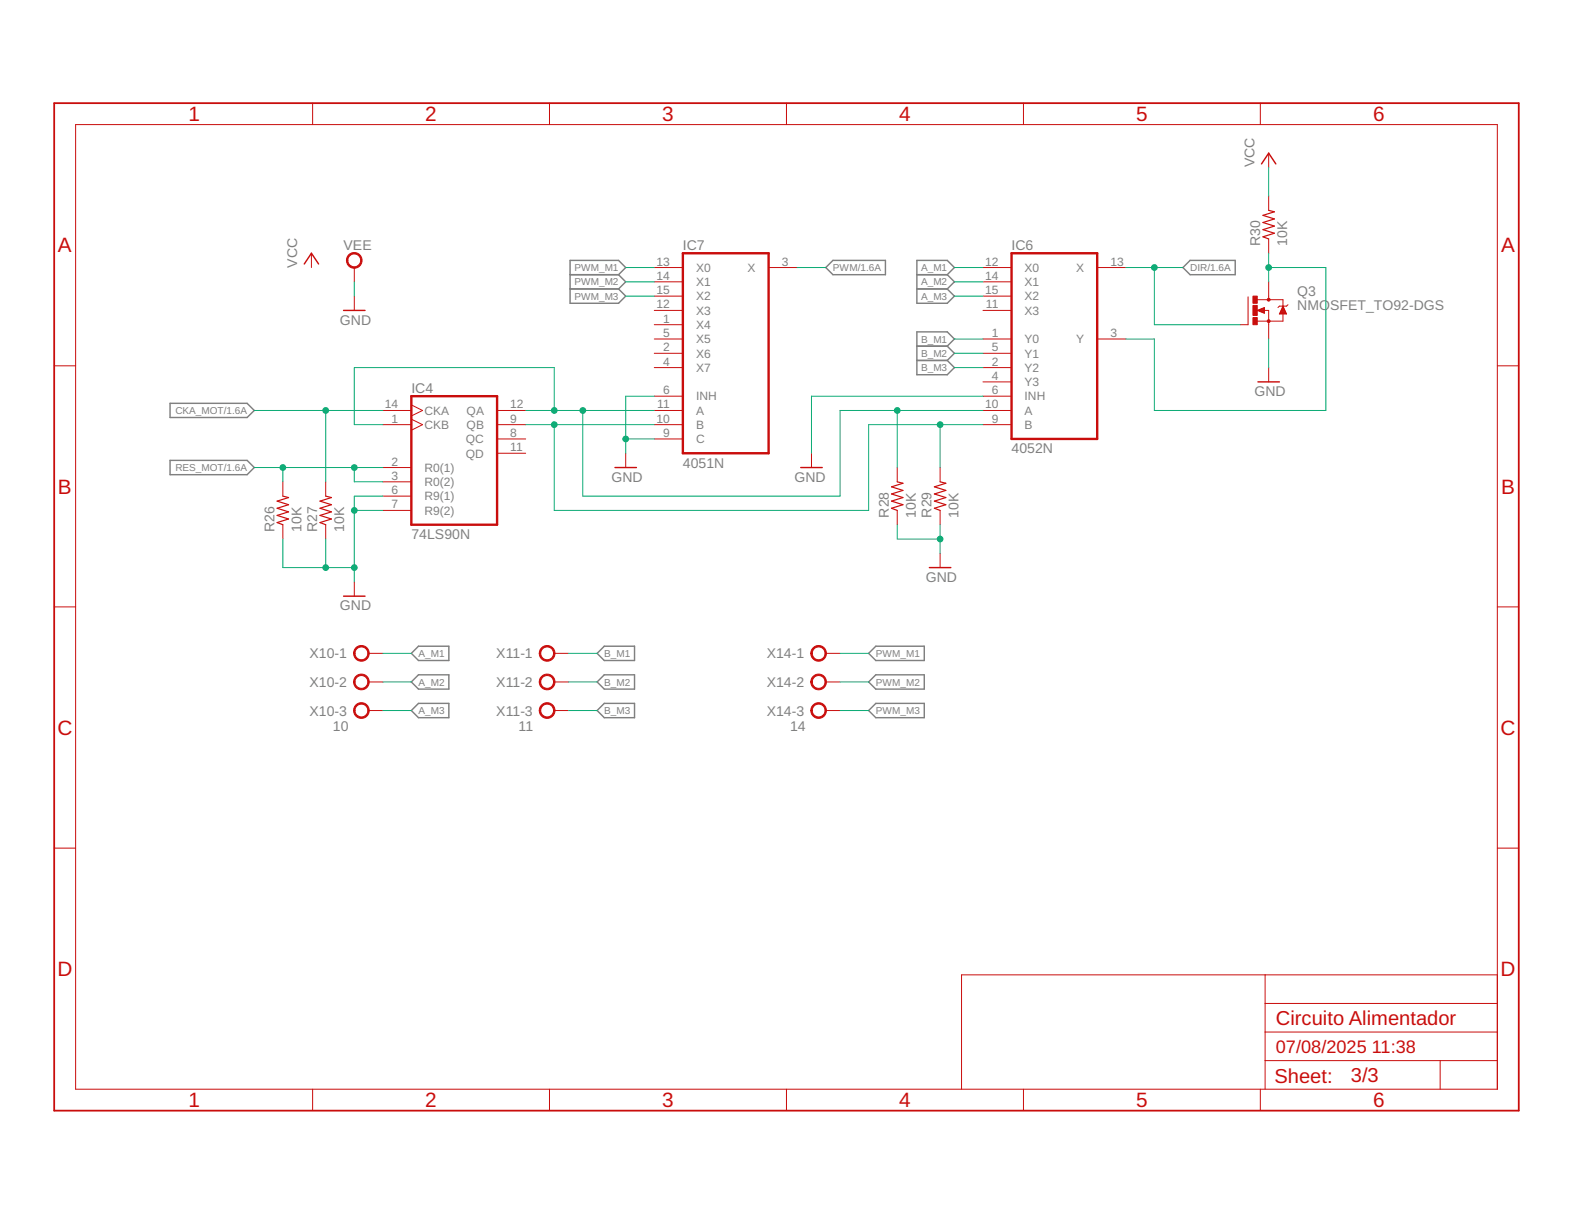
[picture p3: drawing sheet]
<svg xmlns="http://www.w3.org/2000/svg" width="279mm" height="216mm" viewBox="0 0 279 216" stroke-linecap="round" stroke-linejoin="round" font-family="sans-serif">
<g fill="none" stroke="#808080" stroke-width=".25">
<path d="M101.3 48.8h8.6M101.3 51.4h8.6M109.9 48.8l1.3-1.3-1.3-1.2h-8.6v7.6h8.6l1.3-1.3-1.3-1.2M109.9 48.8l1.3 1.3-1.3 1.3M146.8 47.5l1.2-1.2h9.4v2.5h-9.4zM163 48.8h5.4M163 51.4h5.4M168.4 48.8l1.2-1.3-1.2-1.2h-5.4v7.6h5.4l1.2-1.3-1.2-1.2M168.4 48.8l1.2 1.3-1.2 1.3M211.5 46.3h8v2.5h-8l-1.3-1.3zM30.2 71.7h13.7l1.3 1.2-1.3 1.3h-13.7zM163 61.5h5.4"/>
<path d="M163 64.1h5.4M168.4 61.5l1.2-1.3-1.2-1.2h-5.4v7.6h5.4l1.2-1.3-1.2-1.2M168.4 61.5l1.2 1.3-1.2 1.3M30.2 81.8h13.7l1.3 1.3-1.3 1.2h-13.7zM74.4 114.8h5.4v2.6h-5.4l-1.3-1.3zM74.4 119.9h5.4v2.5h-5.4l-1.3-1.2zM107.4 114.8h5.4v2.6h-5.4l-1.3-1.3zM107.4 119.9h5.4v2.5h-5.4l-1.3-1.2zM154.4 116.1l1.3-1.3h8.6v2.6h-8.6zM74.4 125h5.4v2.5h-5.4l-1.3-1.2zM107.4 125h5.4v2.5h-5.4l-1.3-1.2zM154.4 121.2l1.3-1.3h8.6v2.5h-8.6z"/>
<path d="M154.4 126.3l1.3-1.3h8.6v2.5h-8.6z"/>
</g>
<path d="M121.4 45h15.2v35.5h-15.2zM179.8 45h15.2v33h-15.2zM73.1 70.4h15.2v22.8h-15.2z" fill="none" stroke="#c90d0c" stroke-width=".42"/>
<g fill="none" stroke="#c90d0c" stroke-width=".18">
<path d="M55.6 18.3v3.8M97.7 18.3v3.8M139.8 18.3v3.8M181.9 18.3v3.8M224 18.3v3.8M13.4 22.1h252.7v171.4h-252.7zM225.5 27.2v2.6M225.5 34.8v2.6M55.4 45v2.5M63 47.5v2.6M63 52.6v2.6M116.3 57.7h5.1"/>
<path d="M116.3 47.5h5.1M116.3 55.2h5.1M116.3 50.1h5.1M116.3 52.6h5.1M136.6 47.5h5.1M174.7 47.5h5.1M174.7 55.2h5.1M174.7 50.1h5.1M174.7 52.6h5.1M195 47.5h5.1M221.8 52.7v5h-1.4M223.5 55.2l1.2-.5v1z"/>
<path d="M223.5 53.3h4.5v3.8h-4.5M223.7 55.2h1.8v5M223.7 55.2l1 .3M223.7 55.2l1-.4v.7M224 55.3h.7M224 55h.7M224.3 54.9h.4M224.3 55.4h.4M224.6 55.5h.1M224.6 54.8h.1M225.5 42.5v2.5M225.5 50.1v3.2"/>
<path d="M227.5 55.6h1M227.6 55.5h.9M227.7 55.4h.7M227.7 55.3h.6M227.8 55.2h.5M227.8 55h.4M227.9 54.9h.3M227.9 54.8h.2M228 54.7h.1M228 54.4l.7 1.4h-1.3zM228 54.6l.6 1.1h-1.1zM228.9 54.1l-.2 .3h-1.3l-.3 .3"/>
<path d="M9.6 65h3.8M68.1 75.5h5M68.1 72.9h5M73.1 74.5l2 1-2 1M73.1 71.9l2 1-2 1M88.3 75.5h5.1M88.3 78h5.1M88.3 72.9h5.1M116.3 75.5h5.1M116.3 78h5.1M116.3 72.9h5.1M116.3 62.8h5.1"/>
<path d="M116.3 65.3h5.1M116.3 60.2h5.1M116.3 70.4h5.1M174.7 75.5h5.1M174.7 72.9h5.1M174.7 62.8h5.1M174.7 65.3h5.1M174.7 60.2h5.1M174.7 70.4h5.1M174.7 67.9h5.1M195 60.2h5.1M225.5 65.3v2.6"/>
<path d="M266.1 65h3.8M50.3 85.6v2.6M50.3 93.2v2.6M57.9 85.6v2.6M57.9 93.2v2.6M68.1 83.1h5M68.1 85.6h5M68.1 88.2h5M68.1 90.7h5M88.3 80.5h5.1M111.2 80.5v2.6M144.2 80.5v2.6"/>
<path d="M159.5 83.1v2.5M159.5 90.7v2.5M167.1 83.1v2.5M167.1 90.7v2.5M167.1 98.3v2.6M9.6 107.8h3.8M63 103.4v2.5M65.5 116.1h2.6M98.5 116.1h2.5M146.8 116.1h2.5M266.1 107.8h3.8M65.5 121.2h2.6"/>
<path d="M65.5 126.3h2.6M98.5 121.2h2.5M98.5 126.3h2.5M146.8 121.2h2.5M146.8 126.3h2.5M9.6 150.7h3.8M266.1 150.7h3.8M224.9 173.2v20.3M224.9 178.3h41.2M266.1 173.2h-95.2v20.3M55.6 193.5v3.9M97.7 193.5v3.9"/>
<path d="M139.8 193.5v3.9M181.9 193.5v3.9M224 193.5v3.9M224.9 188.5h41.2M224.9 183.4h41.2M256 188.5v5"/>
</g>
<path d="M224.2 29.1l1.3-1.9 1.3 1.9M54.1 46.9l1.3-1.9 1.2 1.9M61.1 55.2h3.8M223.6 67.9h3.8M109.3 83.1h3.8M142.3 83.1h3.8M61.1 105.9h3.8M165.2 100.9h3.8" fill="none" stroke="#c90d0c" stroke-width=".25"/>
<g fill="#c90d0c" stroke="#c90d0c" stroke-width=".18">
<path d="M61.9 45.3a1.4 1.4 0 0 1 2.3 .2 1.4 1.4 0 0 1-.8 2.1 1.4 1.4 0 0 1-1.8-1.3h.2a1.14 1.14 0 0 1 1.7-1 1.14 1.14 0 0 1 .2 1.9 1.14 1.14 0 0 1-1.9-.7v-.2h-.2z" fill-rule="evenodd"/>
<path d="M144.5 115.1a1.39 1.39 0 0 1 2.2 .3 1.39 1.39 0 0 1-.8 2 1.39 1.39 0 0 1-1.8-1.3h.3a1.14 1.14 0 0 1 1.5-1.1 1.14 1.14 0 0 1 .3 1.9 1.14 1.14 0 0 1-1.8-.5v-.3h-.3l.2-.7z" fill-rule="evenodd"/>
<path d="M144.5 120.2a1.39 1.39 0 0 1 2.2 .3 1.39 1.39 0 0 1-.8 2 1.39 1.39 0 0 1-1.8-1.3h.3a1.14 1.14 0 0 1 1.5-1.1 1.14 1.14 0 0 1 .3 1.9 1.14 1.14 0 0 1-1.8-.5v-.3h-.3l.2-.7z" fill-rule="evenodd"/>
<path d="M144.5 125.3a1.39 1.39 0 0 1 2.2 .2 1.39 1.39 0 0 1-.8 2.1 1.39 1.39 0 0 1-1.8-1.3h.3a1.14 1.14 0 0 1 1.5-1.1 1.14 1.14 0 0 1 .3 1.9 1.14 1.14 0 0 1-1.8-.6v-.2h-.3v-.4z" fill-rule="evenodd"/>
<path d="M63.2 115.1a1.4 1.4 0 0 1 2.2 .2 1.4 1.4 0 0 1-.8 2.1 1.4 1.4 0 0 1-1.8-1.3h.3a1.14 1.14 0 0 1 1.7-1 1.14 1.14 0 0 1 .1 2 1.14 1.14 0 0 1-1.8-.7v-.3h-.3z" fill-rule="evenodd"/>
<path d="M63.2 120.2a1.4 1.4 0 0 1 2.2 .2 1.4 1.4 0 0 1-.8 2.1 1.4 1.4 0 0 1-1.8-1.3h.3a1.14 1.14 0 0 1 1.7-1 1.14 1.14 0 0 1 .1 1.9 1.14 1.14 0 0 1-1.8-.6v-.3h-.3z" fill-rule="evenodd"/>
<path d="M63.2 125.3a1.4 1.4 0 0 1 2.2 .2 1.4 1.4 0 0 1-.8 2.1 1.4 1.4 0 0 1-1.8-1.3h.3a1.14 1.14 0 0 1 1.7-1 1.14 1.14 0 0 1 .1 1.9 1.14 1.14 0 0 1-1.8-.7v-.2h-.3z" fill-rule="evenodd"/>
<path d="M96.2 115.1a1.4 1.4 0 0 1 2.2 .3 1.4 1.4 0 0 1-.8 2.1 1.4 1.4 0 0 1-1.8-1.4h.3a1.15 1.15 0 0 1 1.6-1.1 1.15 1.15 0 0 1 .3 1.9 1.15 1.15 0 0 1-1.9-.5v-.3h-.3l.2-.7z" fill-rule="evenodd"/>
<path d="M96.2 120.2a1.4 1.4 0 0 1 2.2 .3 1.4 1.4 0 0 1-.8 2 1.4 1.4 0 0 1-1.8-1.3h.3a1.15 1.15 0 0 1 1.6-1.1 1.15 1.15 0 0 1 .3 1.9 1.15 1.15 0 0 1-1.9-.5v-.3h-.3l.2-.7z" fill-rule="evenodd"/>
<path d="M96.2 125.3a1.4 1.4 0 0 1 2.2 .2 1.4 1.4 0 0 1-.8 2.1 1.4 1.4 0 0 1-1.8-1.3h.3a1.15 1.15 0 0 1 1.6-1.1 1.15 1.15 0 0 1 .3 1.9 1.15 1.15 0 0 1-1.9-.6v-.2h-.3l.2-.7z" fill-rule="evenodd"/>
<circle cx="225.5" cy="57.1" r=".25"/>
<circle cx="225.5" cy="53.3" r=".25"/>
</g>
<g fill="#c90d0c" stroke="#c90d0c" stroke-width=".18">
<path d="M222.7 56.4h.8v1.3h-.8z"/>
<path d="M222.7 52.6h.8v1.3h-.8z"/>
<path d="M222.7 54.3h.8v1.7h-.8z"/>
</g>
<path d="M9.6 18.3h260.3v179.1h-260.3z" fill="none" stroke="#c90d0c" stroke-width=".32"/>
<path d="M225.5 37.4l1 .2-2 .7 2 .6-2 .6 2 .7-2 .6 2 .6-2 .7 1 .4M50.3 88.2l1 .2-2 .6 2 .7-2 .6 2 .7-2 .6 2 .6-2 .7 1 .3M57.9 88.2l1 .2-2 .6 2 .7-2 .6 2 .7-2 .6 2 .6-2 .7 1 .3M159.5 85.6l1 .3-2 .6 2 .6-2 .7 2 .6-2 .6 2 .7-2 .6 1 .4M167.1 85.6l1 .3-2 .6 2 .6-2 .7 2 .6-2 .6 2 .7-2 .6 1 .4" fill="none" stroke="#c90d0c" stroke-width=".21"/>
<g fill="none" stroke="#0dab76" stroke-width=".18">
<path d="M225.5 29.8v5M63 50.1v2.5M111.2 47.5h5.1M111.2 50.1h5.1M111.2 52.6h5.1M141.7 47.5h5.1M169.6 47.5h5.1M169.6 50.1h5.1M169.6 52.6h5.1M200.1 47.5h10.1M205.2 47.5v10.2h15.2M225.5 47.5h10.1v25.4h-30.4v-12.7h-5.1"/>
<path d="M225.5 45v5.1M45.2 72.9h22.9M57.9 72.9v12.7M93.4 75.5h22.9M93.4 72.9h22.9M98.5 72.9v-7.6h-35.5v10.2h5.1M98.5 75.5v15.2h55.9v-15.2h20.3M103.6 72.9v15.3h45.7v-15.3h25.4M111.2 78h5.1M116.3 70.4h-5.1v10.1M159.5 72.9v10.2M167.1 75.5v7.6"/>
<path d="M169.6 65.3h5.1M169.6 60.2h5.1M169.6 62.8h5.1M174.7 70.4h-30.5v10.1M225.5 60.2v5.1M45.2 83.1h22.9M50.3 95.8v5.1h12.7M50.3 83.1v2.5M57.9 95.8v5.1M63 90.7h5.1M63 83.1v2.5h5.1M68.1 88.2h-5.1v15.2"/>
<path d="M159.5 93.2v2.6h7.6M167.1 93.2v5.1M68.1 116.1h5M101 116.1h5.1M149.3 116.1h5.1M68.1 121.2h5M68.1 126.3h5M101 121.2h5.1M101 126.3h5.1M149.3 121.2h5.1M149.3 126.3h5.1"/>
</g>
<g fill="#0dab76" stroke="#0dab76" stroke-width=".18">
<circle cx="98.5" cy="75.5" r=".51"/>
<circle cx="167.1" cy="75.5" r=".51"/>
<circle cx="103.6" cy="72.9" r=".51"/>
<circle cx="98.5" cy="72.9" r=".51"/>
<circle cx="159.5" cy="72.9" r=".51"/>
<circle cx="111.2" cy="78" r=".51"/>
<circle cx="63" cy="90.7" r=".51"/>
<circle cx="63" cy="100.9" r=".51"/>
<circle cx="57.9" cy="100.9" r=".51"/>
<circle cx="167.1" cy="95.8" r=".51"/>
<circle cx="63" cy="83.1" r=".51"/>
<circle cx="50.3" cy="83.1" r=".51"/>
<circle cx="57.9" cy="72.9" r=".51"/>
<circle cx="205.2" cy="47.5" r=".51"/>
<circle cx="225.5" cy="47.5" r=".51"/>
</g>
<g font-size="3.7" fill="#c90d0c">
<text x="33.5" y="21.5">1</text>
<text x="75.6" y="21.5">2</text>
<text x="117.7" y="21.5">3</text>
<text x="159.8" y="21.5">4</text>
<text x="201.9" y="21.5">5</text>
<text x="244.1" y="21.5">6</text>
<text x="10.3" y="44.9">A</text>
<text x="266.8" y="44.9">A</text>
<text x="10.3" y="87.7">B</text>
<text x="266.8" y="87.7">B</text>
<text x="10.2" y="130.6">C</text>
<text x="266.7" y="130.6">C</text>
<text x="10.2" y="173.4">D</text>
<text x="266.7" y="173.4">D</text>
<text x="33.5" y="196.7">1</text>
<text x="75.6" y="196.7">2</text>
<text x="117.7" y="196.7">3</text>
<text x="159.8" y="196.7">4</text>
<text x="201.9" y="196.7">5</text>
<text x="244.1" y="196.7">6</text>
</g>
<g font-size="3.6" fill="#c90d0c">
<text x="226.8" y="182.1">Circuito Alimentador</text>
<text x="226.5" y="192.4">Sheet:</text>
<text x="240.1" y="192.3">3/3</text>
</g>
<g font-size="3.2" fill="#c90d0c">
<text x="226.8" y="187.2">07/08/2025</text>
<text x="243.8" y="187.2">11:38</text>
</g>
<g font-size="2.5" fill="#808080">
<text x="223" y="29.8" transform="rotate(-90 223 29.8)">VCC</text>
<text x="52.8" y="47.5" transform="rotate(-90 52.8 47.5)">VCC</text>
<text x="61.1" y="44.4">VEE</text>
<text x="121.4" y="44.4">IC7</text>
<text x="179.8" y="44.4">IC6</text>
<text x="224" y="43.7" transform="rotate(-90 224 43.7)">R30</text>
<text x="228.8" y="43.7" transform="rotate(-90 228.8 43.7)">10K</text>
<text x="230.6" y="52.6">Q3</text>
<text x="60.4" y="57.7">GND</text>
<text x="230.6" y="55.2">NMO</text>
<text x="236.4" y="55.2">SFET_TO92-DGS</text>
<text x="73.1" y="69.8">IC4</text>
<text x="223" y="70.4">GND</text>
<text x="121.4" y="83.1">4051N</text>
<text x="179.8" y="80.5">4052N</text>
<text x="108.7" y="85.6">GND</text>
<text x="141.2" y="85.6">GND</text>
<text x="48.8" y="94.5" transform="rotate(-90 48.8 94.5)">R26</text>
<text x="53.6" y="94.5" transform="rotate(-90 53.6 94.5)">10K</text>
<text x="56.4" y="94.5" transform="rotate(-90 56.4 94.5)">R27</text>
<text x="61.2" y="94.5" transform="rotate(-90 61.2 94.5)">10K</text>
<text x="73.1" y="95.8">74LS90N</text>
<text x="158" y="92" transform="rotate(-90 158 92)">R28</text>
<text x="162.8" y="92" transform="rotate(-90 162.8 92)">10K</text>
<text x="165.6" y="92" transform="rotate(-90 165.6 92)">R29</text>
<text x="170.4" y="92" transform="rotate(-90 170.4 92)">10K</text>
<text x="164.5" y="103.4">GND</text>
<text x="60.4" y="108.5">GND</text>
<text x="55" y="117">X10-1</text>
<text x="88.2" y="117">X11-1</text>
<text x="136.3" y="117">X14-1</text>
<text x="55" y="122.1">X10-2</text>
<text x="88.2" y="122.1">X11-2</text>
<text x="136.3" y="122.1">X14-2</text>
<text x="55" y="127.1">X10-3</text>
<text x="59.2" y="129.9">10</text>
<text x="88.2" y="127.1">X11-3</text>
<text x="92.2" y="129.9">11</text>
<text x="136.3" y="127.1">X14-3</text>
<text x="140.4" y="129.9">14</text>
</g>
<g font-size="2.1" fill="#808080">
<text x="116.7" y="47.2">13</text>
<text x="138.9" y="47.2">3</text>
<text x="175.1" y="47.2">12</text>
<text x="197.4" y="47.2">13</text>
<text x="116.7" y="49.7">14</text>
<text x="116.7" y="52.3">15</text>
<text x="123.7" y="48.3">X0</text>
<text x="123.7" y="50.8">X1</text>
<text x="123.7" y="53.4">X2</text>
<text x="132.9" y="48.3">X</text>
<text x="175.1" y="49.7">14</text>
<text x="175.1" y="52.3">15</text>
<text x="182.1" y="48.3">X0</text>
<text x="182.1" y="50.8">X1</text>
<text x="182.1" y="53.4">X2</text>
<text x="191.3" y="48.3">X</text>
<text x="116.7" y="54.8">12</text>
<text x="117.8" y="57.3">1</text>
<text x="117.8" y="59.9">5</text>
<text x="123.7" y="58.5">X4</text>
<text x="123.7" y="55.9">X3</text>
<text x="175.2" y="54.8">11</text>
<text x="176.3" y="59.9">1</text>
<text x="182.1" y="55.9">X3</text>
<text x="197.4" y="59.9">3</text>
<text x="117.8" y="62.4">2</text>
<text x="117.8" y="65">4</text>
<text x="123.7" y="63.5">X6</text>
<text x="123.7" y="61">X5</text>
<text x="176.3" y="65">2</text>
<text x="176.3" y="62.4">5</text>
<text x="182.1" y="61">Y0</text>
<text x="182.1" y="63.5">Y1</text>
<text x="191.3" y="61">Y</text>
<text x="117.8" y="70">6</text>
<text x="123.7" y="66.1">X7</text>
<text x="123.7" y="71.2">INH</text>
<text x="176.3" y="67.5">4</text>
<text x="176.3" y="70">6</text>
<text x="182.1" y="66.1">Y2</text>
<text x="182.1" y="68.6">Y3</text>
<text x="182.1" y="71.2">INH</text>
<text x="68.4" y="72.6">14</text>
<text x="69.6" y="75.1">1</text>
<text x="75.5" y="76.2">CKB</text>
<text x="75.5" y="73.7">CKA</text>
<text x="82.9" y="76.2">QB</text>
<text x="82.9" y="73.7">QA</text>
<text x="90.7" y="77.7">8</text>
<text x="90.7" y="75.1">9</text>
<text x="90.7" y="72.6">12</text>
<text x="116.7" y="75.1">10</text>
<text x="116.8" y="72.6">11</text>
<text x="117.8" y="77.7">9</text>
<text x="123.7" y="76.2">B</text>
<text x="123.7" y="73.7">A</text>
<text x="175.1" y="72.6">10</text>
<text x="176.3" y="75.1">9</text>
<text x="182.1" y="76.2">B</text>
<text x="182.1" y="73.7">A</text>
<text x="69.6" y="82.7">2</text>
<text x="75.5" y="83.8">R0(1)</text>
<text x="82.8" y="78.8">QC</text>
<text x="82.8" y="81.3">QD</text>
<text x="90.7" y="80.2">11</text>
<text x="123.7" y="78.8">C</text>
<text x="69.6" y="85.3">3</text>
<text x="69.6" y="87.8">6</text>
<text x="75.5" y="86.4">R0(2)</text>
<text x="75.5" y="88.9">R9(1)</text>
<text x="69.6" y="90.3">7</text>
<text x="75.5" y="91.5">R9(2)</text>
</g>
<g font-size="1.8" fill="#808080">
<text x="102.1" y="48.2">PWM_M1</text>
<text x="102.1" y="50.7">PWM_M2</text>
<text x="102.1" y="53.3">PWM_M3</text>
<text x="148" y="48.2">PWM/1.6A</text>
<text x="163.7" y="48.2">A_M1</text>
<text x="163.7" y="50.7">A_M2</text>
<text x="163.7" y="53.3">A_M3</text>
<text x="211.5" y="48.2">DIR/1.6A</text>
<text x="163.7" y="60.9">B_M1</text>
<text x="163.7" y="63.4">B_M2</text>
<text x="163.7" y="65.9">B_M3</text>
<text x="31.2" y="73.6">CKA_MOT/1.6A</text>
<text x="31.2" y="83.7">RES_MOT/1.6A</text>
<text x="74.4" y="116.7">A_M1</text>
<text x="107.4" y="116.7">B_M1</text>
<text x="155.7" y="116.7">PWM_M1</text>
<text x="74.4" y="121.8">A_M2</text>
<text x="107.4" y="121.8">B_M2</text>
<text x="155.7" y="121.8">PWM_M2</text>
<text x="74.4" y="126.9">A_M3</text>
<text x="107.4" y="126.9">B_M3</text>
<text x="155.7" y="126.9">PWM_M3</text>
</g>
</svg>
